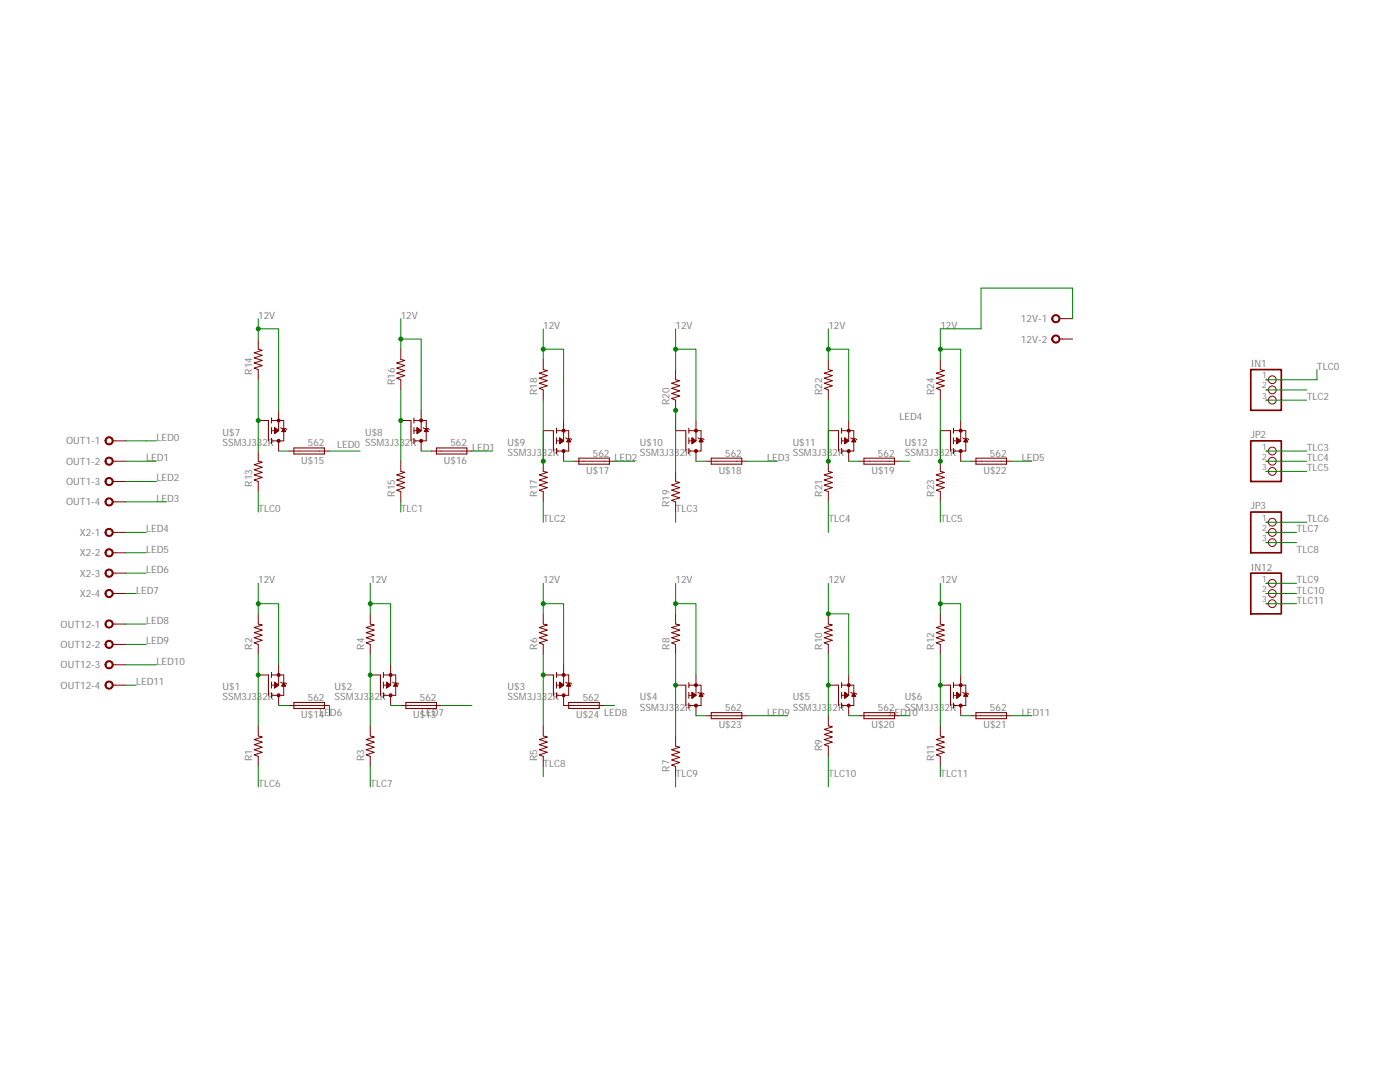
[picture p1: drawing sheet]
<svg xmlns="http://www.w3.org/2000/svg" width="279mm" height="216mm" viewBox="0 0 279 216" stroke-linecap="round" stroke-linejoin="round" font-family="sans-serif">
<path d="M53.6 134.7v4M54.2 136.1v1.2M54.2 138.2v1.1M54.2 134.2v1" fill="none" stroke="#800000" stroke-width=".21"/>
<path d="M54.2 134.7h2.4v4h-2.4M55.6 134.7v2h-1.4M56 136.1l.2 .2h.8l.2 .2" fill="none" stroke="#800000" stroke-width=".2"/>
<circle cx="55.6" cy="134.7" r=".3" fill="#800000"/>
<circle cx="55.6" cy="134.7" r=".3" fill="none" stroke="#800000" stroke-width=".2"/>
<circle cx="55.6" cy="138.7" r=".3" fill="#800000"/>
<g fill="none" stroke="#800000" stroke-width=".2">
<path d="M51.5 134.7h2.1M51.5 122.5v2l.8 .2-1.6 .5 1.6 .5-1.6 .5 1.6 .5-1.6 .6 1.6 .5-1.6 .5 .8 .3v2M54.8 136.1l.8 .6-.8 .6zM54.8 136.9h.6M54.8 136.8h.7M54.8 136.7h.8M54.8 136.6h.7M54.8 136.5h.6M54.8 136.4h.4M54.8 136.4h.3M54.8 137.2h.1M54.8 137.2h.2"/>
<path d="M54.8 137.1h.3M54.8 137h.4M54.8 136.3h.2M54.8 136.2h.1M55.6 132.7v2M55.6 138.7v2.1M56.2 136.9h.8M56.3 136.8h.7M56.3 136.7h.6M56.4 136.6h.4M56.5 136.5h.3M56.5 136.4h.2"/>
<path d="M56.6 136.4h.1M56.6 136.3l.4 .6h-.8zM76.5 134.7h2.5v4h-2.5M78 134.7v2h-1.5M78.4 136.1l.1 .2h.9l.2 .2M51.5 144.8v2.1l.8 .2-1.6 .5 1.6 .5-1.6 .5 1.6 .5-1.6 .5 1.6 .5-1.6 .5 .8 .3v2.1"/>
<circle cx="55.6" cy="138.7" r=".3"/>
</g>
<path d="M75.9 134.7v4M76.5 136.1v1.2M76.5 138.2v1.1M76.5 134.2v1" fill="none" stroke="#800000" stroke-width=".21"/>
<circle cx="78" cy="134.7" r=".3" fill="#800000"/>
<circle cx="78" cy="134.7" r=".3" fill="none" stroke="#800000" stroke-width=".2"/>
<circle cx="78" cy="138.7" r=".3" fill="#800000"/>
<g fill="none" stroke="#800000" stroke-width=".2">
<path d="M73.9 134.7h2M73.9 122.5v2l.8 .2-1.6 .5 1.6 .5-1.6 .5 1.6 .5-1.6 .6 1.6 .5-1.6 .5 .8 .3v2M77.1 136.1l.9 .6-.9 .6zM77.1 136.9h.6M77.1 136.8h.7M77.1 136.7h.8M77.1 136.6h.7M77.1 136.5h.6M77.1 136.4h.5M77.1 136.4h.4M77.1 137.2h.1M77.1 137.2h.2"/>
<path d="M77.1 137.1h.4M77.1 137h.5M77.1 136.3h.3M77.1 136.2h.1M78 132.7v2M78 138.7v2.1M78.6 136.9h.8M78.6 136.8h.7M78.7 136.7h.5M78.8 136.6h.4M78.8 136.5h.3M78.9 136.4h.2"/>
<path d="M78.9 136.4h.1M79 136.3l.4 .6h-.9zM111.1 134.7h2.4v4h-2.4M112.5 134.7v2h-1.4M112.9 136.1l.2 .2h.8l.2 .2M73.9 144.8v2.1l.8 .2-1.6 .5 1.6 .5-1.6 .5 1.6 .5-1.6 .5 1.6 .5-1.6 .5 .8 .3v2.1"/>
<circle cx="78" cy="138.7" r=".3"/>
</g>
<path d="M110.4 134.7v4M111.1 136.1v1.2M111.1 138.2v1.1M111.1 134.2v1" fill="none" stroke="#800000" stroke-width=".21"/>
<circle cx="112.5" cy="134.7" r=".3" fill="#800000"/>
<circle cx="112.5" cy="134.7" r=".3" fill="none" stroke="#800000" stroke-width=".2"/>
<circle cx="112.5" cy="138.7" r=".3" fill="#800000"/>
<g fill="none" stroke="#800000" stroke-width=".2">
<path d="M108.4 122.5v2l.8 .2-1.6 .5 1.6 .5-1.6 .5 1.6 .5-1.6 .6 1.6 .5-1.6 .5 .8 .3v2M108.4 134.7h2M111.7 136.1l.8 .6-.8 .6zM111.7 136.9h.5M111.7 136.8h.7M111.7 136.7h.8M111.7 136.6h.7M111.7 136.5h.5M111.7 136.4h.4M111.7 136.4h.3M111.7 137.2h.1M111.7 137.2h.2"/>
<path d="M111.7 137.1h.3M111.7 137h.4M111.7 136.3h.2M111.7 136.2h.1M112.5 132.7v2M112.5 138.7v2.1M113.1 136.9h.8M113.2 136.8h.6M113.2 136.7h.6M113.3 136.6h.4M113.3 136.5h.4M113.4 136.4h.2"/>
<path d="M113.5 136.4h.1M113.5 136.3l.4 .6h-.8zM137.5 136.7h2.4v4.1h-2.4M138.9 136.7v2h-1.4M139.3 138.1l.2 .2h.8l.2 .2M108.4 144.8v2.1l.8 .2-1.6 .5 1.6 .5-1.6 .5 1.6 .5-1.6 .5 1.6 .5-1.6 .5 .8 .3v2.1"/>
<circle cx="112.5" cy="138.7" r=".3"/>
</g>
<path d="M136.9 136.7v4.1M137.5 138.1v1.2M137.5 136.2v1M137.5 140.3v1" fill="none" stroke="#800000" stroke-width=".21"/>
<circle cx="138.9" cy="136.7" r=".3" fill="#800000"/>
<circle cx="138.9" cy="136.7" r=".3" fill="none" stroke="#800000" stroke-width=".2"/>
<circle cx="138.9" cy="140.8" r=".3" fill="#800000"/>
<g fill="none" stroke="#800000" stroke-width=".2">
<path d="M134.8 122.5v2l.9 .2-1.7 .5 1.7 .5-1.7 .5 1.7 .5-1.7 .6 1.7 .5-1.7 .5 .8 .3v2M134.8 136.7h2.1M138.1 138.1l.8 .6-.8 .6zM138.1 138.9h.6M138.1 138.8h.7M138.1 138.7h.7M138.1 138.6h.6M138.1 138.5h.5M138.1 138.4h.4M138.1 138.3h.3M138.1 139.3h.1M138.1 139.2h.1"/>
<path d="M138.1 139.1h.2M138.1 139.1h.4M138.1 139h.5M138.1 138.2h.1M138.9 134.7v2M139.6 138.9h.7M139.6 138.8h.6M139.7 138.7h.5M139.7 138.6h.4M139.8 138.5h.2M139.8 138.4h.2M139.9 138.3h.1"/>
<path d="M139.9 138.3l.4 .6h-.8zM168 136.7h2.4v4.1h-2.4M169.4 136.7v2h-1.4M169.8 138.1l.2 .2h.8l.2 .2M134.8 146.9v2l.9 .2-1.7 .5 1.7 .5-1.7 .5 1.7 .5-1.7 .5 1.7 .5-1.7 .6 .8 .3v2M138.9 140.8v2"/>
<circle cx="138.9" cy="140.8" r=".3"/>
</g>
<path d="M167.3 136.7v4.1M168 138.1v1.2M168 136.2v1M168 140.3v1" fill="none" stroke="#800000" stroke-width=".21"/>
<circle cx="169.4" cy="136.7" r=".3" fill="#800000"/>
<circle cx="169.4" cy="136.7" r=".3" fill="none" stroke="#800000" stroke-width=".2"/>
<circle cx="169.4" cy="140.8" r=".3" fill="#800000"/>
<g fill="none" stroke="#800000" stroke-width=".2">
<path d="M165.3 122.5v2l.8 .2-1.6 .5 1.6 .5-1.6 .5 1.6 .5-1.6 .6 1.6 .5-1.6 .5 .8 .3v2M165.3 136.7h2M168.6 138.1l.8 .6-.8 .6zM168.6 138.9h.6M168.6 138.8h.7M168.6 138.7h.7M168.6 138.6h.6M168.6 138.5h.5M168.6 138.4h.4M168.6 138.3h.2M168.6 139.3h.1M168.6 139.2h.1"/>
<path d="M168.6 139.1h.2M168.6 139.1h.4M168.6 139h.5M168.6 138.2h.1M169.4 134.7v2M170 138.9h.8M170.1 138.8h.6M170.1 138.7h.5M170.2 138.6h.4M170.3 138.5h.2M170.3 138.4h.2M170.4 138.3h.1"/>
<path d="M170.4 138.3l.4 .6h-.8zM190.3 136.7h2.4v4.1h-2.4M191.7 136.7v2h-1.4M192.1 138.1l.2 .2h.8l.2 .2M165.3 142.8v2l.8 .2-1.6 .5 1.6 .6-1.6 .5 1.6 .5-1.6 .5 1.6 .5-1.6 .5 .8 .3v2M169.4 140.8v2"/>
<circle cx="169.4" cy="140.8" r=".3"/>
</g>
<path d="M189.7 136.7v4.1M190.3 138.1v1.2M190.3 136.2v1M190.3 140.3v1" fill="none" stroke="#800000" stroke-width=".21"/>
<circle cx="191.7" cy="136.7" r=".3" fill="#800000"/>
<circle cx="191.7" cy="136.7" r=".3" fill="none" stroke="#800000" stroke-width=".2"/>
<circle cx="191.7" cy="140.8" r=".3" fill="#800000"/>
<g fill="none" stroke="#800000" stroke-width=".2">
<path d="M54.2 83.9h2.4v4.1h-2.4M55.6 83.9v2h-1.4M56 85.3l.2 .2h.8l.2 .2M187.7 136.7h2M187.7 122.5v2l.8 .2-1.7 .5 1.7 .5-1.7 .5 1.7 .5-1.7 .6 1.7 .5-1.7 .5 .9 .3v2M190.9 138.9h.6M190.9 138.8h.8M190.9 138.7h.8M190.9 138.6h.6M190.9 138.5h.5M190.9 138.4h.4M190.9 138.3h.3"/>
<path d="M190.9 139.3h.1M190.9 139.2h.2M190.9 139.1h.3M190.9 139.1h.4M190.9 139h.5M190.9 138.2h.2M190.9 138.2h.1M190.9 138.1l.8 .6-.8 .6zM191.7 134.7v2M192.4 138.9h.7M192.4 138.8h.6M192.5 138.7h.5"/>
<path d="M192.6 138.6h.3M192.6 138.5h.2M192.7 138.4h.1M192.7 138.3h.1M192.7 138.3l.4 .6h-.8zM187.7 144.8v2.1l.8 .2-1.7 .5 1.7 .5-1.7 .5 1.7 .5-1.7 .5 1.7 .5-1.7 .5 .9 .3v2.1M191.7 140.8v2"/>
<circle cx="191.7" cy="140.8" r=".3"/>
</g>
<path d="M53.6 83.9v4.1M54.2 85.3v1.2M54.2 87.5v1M54.2 83.4v1" fill="none" stroke="#800000" stroke-width=".21"/>
<circle cx="55.6" cy="83.9" r=".3" fill="#800000"/>
<circle cx="55.6" cy="83.9" r=".3" fill="none" stroke="#800000" stroke-width=".2"/>
<circle cx="55.6" cy="88" r=".3" fill="#800000"/>
<g fill="none" stroke="#800000" stroke-width=".2">
<path d="M51.5 67.6v2.1l.8 .2-1.6 .5 1.6 .5-1.6 .5 1.6 .5-1.6 .5 1.6 .5-1.6 .5 .8 .3v2.1M51.5 83.9h2.1M51.5 90v2l.8 .2-1.6 .5 1.6 .5-1.6 .5 1.6 .6-1.6 .5 1.6 .5-1.6 .5 .8 .3v2M54.8 85.3l.8 .6-.8 .6zM54.8 86.1h.6M54.8 86h.7M54.8 85.9h.7M54.8 85.8h.6M54.8 85.7h.5M54.8 85.6h.4M54.8 86.5h.1M54.8 86.4h.1"/>
<path d="M54.8 86.3h.3M54.8 86.2h.4M54.8 86.1h.5M54.8 85.5h.3M54.8 85.4h.1M54.8 85.3h.1M55.6 81.9v2M55.6 88v2M56.3 86.1h.7M56.3 86h.6M56.4 85.9h.5M56.4 85.8h.4"/>
<path d="M56.5 85.7h.2M56.6 85.6h.1M56.6 85.5l.4 .6h-.8zM82.6 83.9h2.5v4.1h-2.5M84.1 83.9v2h-1.5M84.5 85.3l.1 .2h.9l.2 .2"/>
<circle cx="55.6" cy="88" r=".3"/>
</g>
<path d="M82 83.9v4.1M82.6 85.3v1.2M82.6 87.5v1M82.6 83.4v1" fill="none" stroke="#800000" stroke-width=".21"/>
<circle cx="84.1" cy="83.9" r=".3" fill="#800000"/>
<circle cx="84.1" cy="83.9" r=".3" fill="none" stroke="#800000" stroke-width=".2"/>
<circle cx="84.1" cy="88" r=".3" fill="#800000"/>
<g fill="none" stroke="#800000" stroke-width=".2">
<path d="M80 69.7v2l.8 .2-1.6 .5 1.6 .5-1.6 .5 1.6 .6-1.6 .5 1.6 .5-1.6 .5 .8 .3v2M80 83.9h2M80 92v2.1l.8 .2-1.6 .5 1.6 .5-1.6 .5 1.6 .5-1.6 .5 1.6 .5-1.6 .5 .8 .3v2M83.2 85.3l.9 .6-.9 .6zM83.2 86.1h.7M83.2 86h.8M83.2 85.9h.8M83.2 85.8h.7M83.2 85.7h.5M83.2 85.6h.4M83.2 86.5h.1M83.2 86.4h.2"/>
<path d="M83.2 86.3h.3M83.2 86.2h.4M83.2 86.1h.6M83.2 85.5h.3M83.2 85.4h.2M83.2 85.3h.1M84.1 81.9v2M84.1 88v2M84.7 86.1h.7M84.8 86h.6M84.8 85.9h.5M84.9 85.8h.3"/>
<path d="M84.9 85.7h.3M85 85.6h.1M85.1 85.5l.4 .6h-.9zM111.1 85.9h2.4v4.1h-2.4M112.5 85.9v2.1h-1.4M112.9 87.4l.2 .1h.8l.2 .3"/>
<circle cx="84.1" cy="88" r=".3"/>
</g>
<path d="M110.4 85.9v4.1M111.1 87.4v1.2M111.1 89.5v1M111.1 85.4v1" fill="none" stroke="#800000" stroke-width=".21"/>
<circle cx="112.5" cy="85.9" r=".3" fill="#800000"/>
<circle cx="112.5" cy="85.9" r=".3" fill="none" stroke="#800000" stroke-width=".2"/>
<circle cx="112.5" cy="90" r=".3" fill="#800000"/>
<g fill="none" stroke="#800000" stroke-width=".2">
<path d="M108.4 71.7v2l.8 .3-1.6 .5 1.6 .5-1.6 .5 1.6 .5-1.6 .5 1.6 .5-1.6 .5 .8 .3v2M108.4 92v2.1l.8 .2-1.6 .5 1.6 .5-1.6 .5 1.6 .5-1.6 .5 1.6 .5-1.6 .5 .8 .3v2M108.4 85.9h2M111.7 87.4l.8 .6-.8 .6zM111.7 88.1h.5M111.7 88.1h.7M111.7 87.9h.8M111.7 87.9h.7M111.7 87.8h.5M111.7 87.7h.4M111.7 87.6h.3M111.7 88.5h.1"/>
<path d="M111.7 88.4h.2M111.7 88.3h.3M111.7 88.2h.4M111.7 87.5h.2M111.7 87.4h.1M112.5 83.9v2M112.5 90v2M113.1 88.1h.8M113.2 88.1h.6M113.2 87.9h.6M113.3 87.9h.4M113.3 87.8h.3"/>
<path d="M113.4 87.7h.2M113.5 87.6h.1M113.5 87.5l.4 .7h-.8zM137.5 85.9h2.4v4.1h-2.4M138.9 85.9v2.1h-1.4M139.3 87.4l.2 .1h.8l.2 .3"/>
<circle cx="112.5" cy="90" r=".3"/>
</g>
<path d="M136.9 85.9v4.1M137.5 87.4v1.2M137.5 89.5v1M137.5 85.4v1" fill="none" stroke="#800000" stroke-width=".21"/>
<circle cx="138.9" cy="85.9" r=".3" fill="#800000"/>
<circle cx="138.9" cy="85.9" r=".3" fill="none" stroke="#800000" stroke-width=".2"/>
<circle cx="138.9" cy="90" r=".3" fill="#800000"/>
<g fill="none" stroke="#800000" stroke-width=".2">
<path d="M134.8 73.7v2.1l.9 .2-1.7 .5 1.7 .5-1.7 .5 1.7 .5-1.7 .5 1.7 .5-1.7 .5 .8 .3v2.1M134.8 94.1v2l.9 .2-1.7 .5 1.7 .5-1.7 .5 1.7 .5-1.7 .5 1.7 .5-1.7 .5 .8 .3v2.1M134.8 85.9h2.1M138.1 87.4l.8 .6-.8 .6zM138.1 88.1h.6M138.1 88.1h.7M138.1 87.9h.8M138.1 87.9h.7M138.1 87.8h.5M138.1 87.7h.4M138.1 87.6h.3M138.1 88.5h.1"/>
<path d="M138.1 88.4h.2M138.1 88.3h.3M138.1 88.2h.5M138.1 87.5h.2M138.1 87.4h.1M138.9 83.9v2M138.9 90v2M139.5 88.1h.8M139.6 88.1h.7M139.7 87.9h.5M139.7 87.9h.4M139.8 87.8h.3"/>
<path d="M139.8 87.7h.2M139.9 87.6h.1M139.9 87.5l.4 .7h-.8zM168 85.9h2.4v4.1h-2.4M169.4 85.9v2.1h-1.4M169.8 87.4l.2 .1h.8l.2 .3"/>
<circle cx="138.9" cy="90" r=".3"/>
</g>
<path d="M167.3 85.9v4.1M168 87.4v1.2M168 89.5v1M168 85.4v1" fill="none" stroke="#800000" stroke-width=".21"/>
<circle cx="169.4" cy="85.9" r=".3" fill="#800000"/>
<circle cx="169.4" cy="85.9" r=".3" fill="none" stroke="#800000" stroke-width=".2"/>
<circle cx="169.4" cy="90" r=".3" fill="#800000"/>
<g fill="none" stroke="#800000" stroke-width=".2">
<path d="M165.3 71.7v2l.8 .3-1.6 .5 1.6 .5-1.6 .5 1.6 .5-1.6 .5 1.6 .5-1.6 .5 .8 .3v2M165.3 92v2.1l.8 .2-1.6 .5 1.6 .5-1.6 .5 1.6 .5-1.6 .5 1.6 .5-1.6 .5 .8 .3v2M165.3 85.9h2M168.6 87.4l.8 .6-.8 .6zM168.6 88.1h.5M168.6 88.1h.7M168.6 87.9h.8M168.6 87.9h.6M168.6 87.8h.5M168.6 87.7h.4M168.6 87.6h.3M168.6 88.5h.1"/>
<path d="M168.6 88.4h.2M168.6 88.3h.3M168.6 88.2h.4M168.6 87.5h.2M168.6 87.4h.1M169.4 83.9v2M169.4 90v2M170 88.1h.8M170.1 88.1h.6M170.1 87.9h.5M170.2 87.9h.4M170.2 87.8h.3"/>
<path d="M170.3 87.7h.2M170.4 87.6h.1M170.4 87.5l.4 .7h-.8zM190.3 85.9h2.4v4.1h-2.4M191.7 85.9v2.1h-1.4M192.1 87.4l.2 .1h.8l.2 .3"/>
<circle cx="169.4" cy="90" r=".3"/>
</g>
<path d="M189.7 85.9v4.1M190.3 87.4v1.2M190.3 89.5v1M190.3 85.4v1" fill="none" stroke="#800000" stroke-width=".21"/>
<circle cx="191.7" cy="85.9" r=".3" fill="#800000"/>
<circle cx="191.7" cy="85.9" r=".3" fill="none" stroke="#800000" stroke-width=".2"/>
<circle cx="191.7" cy="90" r=".3" fill="#800000"/>
<g fill="none" stroke="#800000" stroke-width=".2">
<path d="M187.7 71.7v2l.8 .3-1.7 .5 1.7 .5-1.7 .5 1.7 .5-1.7 .5 1.7 .5-1.7 .5 .9 .3v2M22.5 88h.6M57.6 90h8.2M86.1 90h8.1M114.5 92h8.1M140.9 92h8.2M171.4 92h8.1M187.7 85.9h2M187.7 92v2.1l.8 .2-1.7 .5 1.7 .5-1.7 .5 1.7 .5-1.7 .5 1.7 .5-1.7 .5 .9 .3v2M190.9 88.1h.6M190.9 88.1h.7M190.9 87.9h.8"/>
<path d="M190.9 87.9h.7M190.9 87.8h.6M190.9 87.7h.4M190.9 87.6h.3M190.9 88.5h.1M190.9 88.4h.2M190.9 88.3h.3M190.9 88.2h.5M190.9 87.5h.2M190.9 87.4h.1M190.9 87.4l.8 .6-.8 .6zM191.7 83.9v2"/>
<path d="M191.7 90v2M192.3 88.1h.8M192.4 88.1h.7M192.5 87.9h.5M192.5 87.9h.4M192.6 87.8h.3M192.7 87.7h.1M192.7 87.6h.1M192.7 87.5l.4 .7h-.8zM193.8 92h8.1M57.6 140.8h8.2M80 140.8h8.1"/>
<path d="M171.4 142.8h8.1M193.8 142.8h8.1"/>
<circle cx="191.7" cy="90" r=".3"/>
</g>
<path d="M58.7 89.4h6v1.2h-6zM87.1 89.4h6.1v1.2h-6.1zM115.5 91.4h6.1v1.2h-6.1zM141.9 91.4h6.1v1.2h-6.1zM172.4 91.4h6.1v1.2h-6.1zM194.8 91.4h6.1v1.2h-6.1zM58.7 140.2h6v1.2h-6zM81 140.2h6.1v1.2h-6.1zM172.4 142.2h6.1v1.2h-6.1zM194.8 142.2h6.1v1.2h-6.1z" fill="none" stroke="#800000" stroke-width=".21"/>
<path d="M21.1 87.5a.82 .82 0 0 1 1.3 0 .82 .82 0 0 1-.4 1.2 .82 .82 0 0 1-1-.7h.2a.61 .61 0 0 1 .6-.6 .61 .61 0 0 1 .6 .7l-.2 .3-.6 .2-.3-.3-.1-.3h-.2z" fill-rule="evenodd" fill="#800000"/>
<path d="M21.1 87.5a.82 .82 0 0 1 1.3 0 .82 .82 0 0 1-.4 1.2 .82 .82 0 0 1-1-.7h.2a.61 .61 0 0 1 .6-.6 .61 .61 0 0 1 .6 .7l-.2 .3-.6 .2-.3-.3-.1-.3h-.2zM22.5 92h.6M23.1 88h2" fill="none" stroke="#800000" stroke-width=".2"/>
<path d="M21.1 91.5a.82 .82 0 0 1 1.3 .1 .82 .82 0 0 1-.4 1.2 .82 .82 0 0 1-1-.8h.2a.62 .62 0 0 1 .9-.5 .62 .62 0 0 1 .1 1 .62 .62 0 0 1-1-.3v-.2h-.2z" fill-rule="evenodd" fill="#800000"/>
<path d="M21.1 91.5a.82 .82 0 0 1 1.3 .1 .82 .82 0 0 1-.4 1.2 .82 .82 0 0 1-1-.8h.2a.62 .62 0 0 1 .9-.5 .62 .62 0 0 1 .1 1 .62 .62 0 0 1-1-.3v-.2h-.2zM22.5 96.1h.6M23.1 92h2" fill="none" stroke="#800000" stroke-width=".2"/>
<path d="M21.1 95.6a.82 .82 0 0 1 1.4 0 .82 .82 0 0 1-.5 1.3 .82 .82 0 0 1-1-.8h.2a.61 .61 0 0 1 .9-.5 .61 .61 0 0 1 .1 1 .61 .61 0 0 1-1-.3v-.2h-.2z" fill-rule="evenodd" fill="#800000"/>
<path d="M21.1 95.6a.82 .82 0 0 1 1.4 0 .82 .82 0 0 1-.5 1.3 .82 .82 0 0 1-1-.8h.2a.61 .61 0 0 1 .9-.5 .61 .61 0 0 1 .1 1 .61 .61 0 0 1-1-.3v-.2h-.2zM23.1 96.1h2M22.5 100.1h.6" fill="none" stroke="#800000" stroke-width=".2"/>
<path d="M21.1 99.7a.82 .82 0 0 1 1.4 0 .82 .82 0 0 1-.5 1.2 .82 .82 0 0 1-1-.8h.2a.61 .61 0 0 1 .9-.5 .61 .61 0 0 1 .1 1.1 .61 .61 0 0 1-1-.3v-.3h-.2z" fill-rule="evenodd" fill="#800000"/>
<path d="M21.1 99.7a.82 .82 0 0 1 1.4 0 .82 .82 0 0 1-.5 1.2 .82 .82 0 0 1-1-.8h.2a.61 .61 0 0 1 .9-.5 .61 .61 0 0 1 .1 1.1 .61 .61 0 0 1-1-.3v-.3h-.2zM22.5 106.2h.6M23.1 100.1h2" fill="none" stroke="#800000" stroke-width=".2"/>
<path d="M21.1 105.7a.82 .82 0 0 1 1.3 .1 .82 .82 0 0 1-.4 1.2 .82 .82 0 0 1-1-.8h.2a.61 .61 0 0 1 .9-.5 .61 .61 0 0 1 .1 1.1 .61 .61 0 0 1-1-.4v-.2h-.2z" fill-rule="evenodd" fill="#800000"/>
<path d="M21.1 105.7a.82 .82 0 0 1 1.3 .1 .82 .82 0 0 1-.4 1.2 .82 .82 0 0 1-1-.8h.2a.61 .61 0 0 1 .9-.5 .61 .61 0 0 1 .1 1.1 .61 .61 0 0 1-1-.4v-.2h-.2zM22.5 110.3h.6M23.1 106.2h2" fill="none" stroke="#800000" stroke-width=".2"/>
<path d="M21.1 109.8a.82 .82 0 0 1 1.3 0 .82 .82 0 0 1-.4 1.3 .82 .82 0 0 1-1-.8h.2a.61 .61 0 0 1 .9-.5 .61 .61 0 0 1 .1 1 .61 .61 0 0 1-1-.3v-.2h-.2z" fill-rule="evenodd" fill="#800000"/>
<path d="M21.1 109.8a.82 .82 0 0 1 1.3 0 .82 .82 0 0 1-.4 1.3 .82 .82 0 0 1-1-.8h.2a.61 .61 0 0 1 .9-.5 .61 .61 0 0 1 .1 1 .61 .61 0 0 1-1-.3v-.2h-.2zM22.5 114.4h.6M23.1 110.3h2" fill="none" stroke="#800000" stroke-width=".2"/>
<path d="M21.1 113.9a.82 .82 0 0 1 1.3 0 .82 .82 0 0 1-.4 1.2 .82 .82 0 0 1-1-.7h.2a.61 .61 0 0 1 .6-.7 .61 .61 0 0 1 .6 .8l-.2 .3a.62 .62 0 0 1-.7 .1 .62 .62 0 0 1-.3-.5h-.2z" fill-rule="evenodd" fill="#800000"/>
<path d="M21.1 113.9a.82 .82 0 0 1 1.3 0 .82 .82 0 0 1-.4 1.2 .82 .82 0 0 1-1-.7h.2a.61 .61 0 0 1 .6-.7 .61 .61 0 0 1 .6 .8l-.2 .3a.62 .62 0 0 1-.7 .1 .62 .62 0 0 1-.3-.5h-.2zM22.5 118.4h.6M23.1 114.4h2" fill="none" stroke="#800000" stroke-width=".2"/>
<path d="M21.1 117.9a.82 .82 0 0 1 1.3 0 .82 .82 0 0 1-.4 1.3 .82 .82 0 0 1-1-.8h.2a.61 .61 0 0 1 .6-.6 .61 .61 0 0 1 .6 .7l-.2 .4-.6 .1-.3-.2-.1-.4h-.2z" fill-rule="evenodd" fill="#800000"/>
<path d="M21.1 117.9a.82 .82 0 0 1 1.3 0 .82 .82 0 0 1-.4 1.3 .82 .82 0 0 1-1-.8h.2a.61 .61 0 0 1 .6-.6 .61 .61 0 0 1 .6 .7l-.2 .4-.6 .1-.3-.2-.1-.4h-.2zM23.1 118.4h2M22.5 124.5h.6" fill="none" stroke="#800000" stroke-width=".2"/>
<path d="M21.1 124a.82 .82 0 0 1 1.3 0 .82 .82 0 0 1-.4 1.3 .82 .82 0 0 1-1-.8h.2a.61 .61 0 0 1 .6-.6 .61 .61 0 0 1 .6 .7l-.2 .4-.6 .1-.3-.2-.1-.4h-.2z" fill-rule="evenodd" fill="#800000"/>
<path d="M21.1 124a.82 .82 0 0 1 1.3 0 .82 .82 0 0 1-.4 1.3 .82 .82 0 0 1-1-.8h.2a.61 .61 0 0 1 .6-.6 .61 .61 0 0 1 .6 .7l-.2 .4-.6 .1-.3-.2-.1-.4h-.2zM22.5 128.6h.6M23.1 124.5h2" fill="none" stroke="#800000" stroke-width=".2"/>
<path d="M21.1 128.1a.82 .82 0 0 1 1.3 0 .82 .82 0 0 1-.4 1.3 .82 .82 0 0 1-1-.8h.2a.61 .61 0 0 1 .6-.6 .61 .61 0 0 1 .6 .7 .61 .61 0 0 1-.8 .5l-.3-.2-.1-.4h-.2z" fill-rule="evenodd" fill="#800000"/>
<path d="M21.1 128.1a.82 .82 0 0 1 1.3 0 .82 .82 0 0 1-.4 1.3 .82 .82 0 0 1-1-.8h.2a.61 .61 0 0 1 .6-.6 .61 .61 0 0 1 .6 .7 .61 .61 0 0 1-.8 .5l-.3-.2-.1-.4h-.2zM22.5 132.7h.6M23.1 128.6h2" fill="none" stroke="#800000" stroke-width=".2"/>
<path d="M21.1 132.1a.82 .82 0 0 1 1.3 .1 .82 .82 0 0 1-.4 1.2 .82 .82 0 0 1-1-.7h.2a.61 .61 0 0 1 .6-.7 .61 .61 0 0 1 .6 .8 .61 .61 0 0 1-.8 .4l-.3-.2-.1-.3h-.2z" fill-rule="evenodd" fill="#800000"/>
<path d="M21.1 132.1a.82 .82 0 0 1 1.3 .1 .82 .82 0 0 1-.4 1.2 .82 .82 0 0 1-1-.7h.2a.61 .61 0 0 1 .6-.7 .61 .61 0 0 1 .6 .8 .61 .61 0 0 1-.8 .4l-.3-.2-.1-.3h-.2zM22.5 136.7h.6M23.1 132.7h2" fill="none" stroke="#800000" stroke-width=".2"/>
<path d="M21.1 136.2a.82 .82 0 0 1 1.3 0 .82 .82 0 0 1-.4 1.3 .82 .82 0 0 1-1-.8h.2a.61 .61 0 0 1 .6-.6 .61 .61 0 0 1 .6 .7l-.2 .3-.6 .2-.3-.2-.1-.4h-.2z" fill-rule="evenodd" fill="#800000"/>
<g fill="none" stroke="#800000" stroke-width=".2">
<path d="M211.4 63.6h.6M252.7 75.8h.4M252.7 77.8h.4M252.7 79.8h.4M252.7 90h.4M252.7 92h.4M252.7 94.1h.4M252.7 104.2h.4M252.7 106.2h.4M252.7 108.3h.4M252.7 116.4h.4M252.7 118.4h.4"/>
<path d="M21.1 136.2a.82 .82 0 0 1 1.3 0 .82 .82 0 0 1-.4 1.3 .82 .82 0 0 1-1-.8h.2a.61 .61 0 0 1 .6-.6 .61 .61 0 0 1 .6 .7l-.2 .3-.6 .2-.3-.2-.1-.4h-.2zM23.1 136.7h2M252.7 120.5h.4M112.5 140.8h8.1M140.9 142.8h8.2"/>
<circle cx="253.9" cy="77.8" r=".78"/>
<circle cx="253.9" cy="79.8" r=".78"/>
<circle cx="253.9" cy="75.8" r=".78"/>
<circle cx="253.9" cy="94.1" r=".78"/>
<circle cx="253.9" cy="92" r=".78"/>
<circle cx="253.9" cy="90" r=".78"/>
<circle cx="253.9" cy="108.3" r=".78"/>
<circle cx="253.9" cy="116.4" r=".78"/>
<circle cx="253.9" cy="106.2" r=".78"/>
<circle cx="253.9" cy="118.4" r=".78"/>
<circle cx="253.9" cy="104.2" r=".78"/>
<circle cx="253.9" cy="120.5" r=".78"/>
</g>
<path d="M249.6 73.7h6.1v8.2h-6.1zM249.6 88h6.1v8.1h-6.1zM249.6 102.2h6.1v8.1h-6.1zM249.6 114.4h6.1v8.1h-6.1z" fill="none" stroke="#800000" stroke-width=".34"/>
<path d="M113.5 140.2h6.1v1.2h-6.1zM141.9 142.2h6.1v1.2h-6.1z" fill="none" stroke="#800000" stroke-width=".21"/>
<path d="M210.1 63.1a.82 .82 0 0 1 1.3 .1 .82 .82 0 0 1-.5 1.2 .82 .82 0 0 1-1-.8h.2a.62 .62 0 0 1 .9-.6 .62 .62 0 0 1 .2 1 .62 .62 0 0 1-1.1-.2v-.2h-.2z" fill-rule="evenodd" fill="#800000"/>
<path d="M210.1 63.1a.82 .82 0 0 1 1.3 .1 .82 .82 0 0 1-.5 1.2 .82 .82 0 0 1-1-.8h.2a.62 .62 0 0 1 .9-.6 .62 .62 0 0 1 .2 1 .62 .62 0 0 1-1.1-.2v-.2h-.2zM211.4 67.6h.6M212 63.6h2.1" fill="none" stroke="#800000" stroke-width=".2"/>
<path d="M210.1 67.1a.82 .82 0 0 1 1.3 .1 .82 .82 0 0 1-.5 1.3 .82 .82 0 0 1-1-.9h.2a.62 .62 0 0 1 .7-.6 .62 .62 0 0 1 .5 .8l-.1 .3-.7 .1-.3-.2-.1-.4h-.2z" fill-rule="evenodd" fill="#800000"/>
<path d="M210.1 67.1a.82 .82 0 0 1 1.3 .1 .82 .82 0 0 1-.5 1.3 .82 .82 0 0 1-1-.9h.2a.62 .62 0 0 1 .7-.6 .62 .62 0 0 1 .5 .8l-.1 .3-.7 .1-.3-.2-.1-.4h-.2zM212 67.6h2.1" fill="none" stroke="#800000" stroke-width=".2"/>
<path d="M51.5 116.4v6.1M51.5 120.5h4.1v12.2" fill="none" stroke="#008000" stroke-width=".2"/>
<circle cx="51.5" cy="120.5" r=".4" fill="#008000"/>
<g fill="none" stroke="#008000" stroke-width=".2">
<path d="M73.9 116.4v6.1M73.9 120.5h4.1v12.2"/>
<circle cx="51.5" cy="120.5" r=".4"/>
</g>
<circle cx="73.9" cy="120.5" r=".4" fill="#008000"/>
<g fill="none" stroke="#008000" stroke-width=".2">
<path d="M108.4 116.4v6.1M108.4 120.5h4.1v12.2"/>
<circle cx="73.9" cy="120.5" r=".4"/>
</g>
<circle cx="108.4" cy="120.5" r=".4" fill="#008000"/>
<g fill="none" stroke="#008000" stroke-width=".2">
<path d="M134.8 116.4v6.1M134.8 120.5h4.1v14.2"/>
<circle cx="108.4" cy="120.5" r=".4"/>
</g>
<circle cx="134.8" cy="120.5" r=".4" fill="#008000"/>
<g fill="none" stroke="#008000" stroke-width=".2">
<path d="M165.3 116.4v6.1h4.1v12.2"/>
<circle cx="134.8" cy="120.5" r=".4"/>
</g>
<circle cx="165.3" cy="122.5" r=".4" fill="#008000"/>
<g fill="none" stroke="#008000" stroke-width=".2">
<path d="M187.7 116.4v6.1M187.7 120.5h4v14.2"/>
<circle cx="165.3" cy="122.5" r=".4"/>
</g>
<circle cx="187.7" cy="120.5" r=".4" fill="#008000"/>
<g fill="none" stroke="#008000" stroke-width=".2">
<path d="M51.5 63.6v4M51.5 65.6h4.1v16.3"/>
<circle cx="187.7" cy="120.5" r=".4"/>
</g>
<circle cx="51.5" cy="65.6" r=".4" fill="#008000"/>
<g fill="none" stroke="#008000" stroke-width=".2">
<path d="M80 63.6v6.1M80 67.6h4.1v14.3"/>
<circle cx="51.5" cy="65.6" r=".4"/>
</g>
<circle cx="80" cy="67.6" r=".4" fill="#008000"/>
<g fill="none" stroke="#008000" stroke-width=".2">
<path d="M108.4 69.7h4.1v14.2M108.4 65.6v6.1"/>
<circle cx="80" cy="67.6" r=".4"/>
</g>
<circle cx="108.4" cy="69.7" r=".4" fill="#008000"/>
<g fill="none" stroke="#008000" stroke-width=".2">
<path d="M134.8 69.7h4.1v14.2M134.8 65.6v8.1"/>
<circle cx="108.4" cy="69.7" r=".4"/>
</g>
<circle cx="134.8" cy="69.7" r=".4" fill="#008000"/>
<g fill="none" stroke="#008000" stroke-width=".2">
<path d="M165.3 69.7h4.1v14.2M165.3 65.6v6.1"/>
<circle cx="134.8" cy="69.7" r=".4"/>
</g>
<circle cx="165.3" cy="69.7" r=".4" fill="#008000"/>
<g fill="none" stroke="#008000" stroke-width=".2">
<path d="M187.7 65.6v6.1M187.7 69.7h4v14.2"/>
<circle cx="165.3" cy="69.7" r=".4"/>
</g>
<circle cx="187.7" cy="69.7" r=".4" fill="#008000"/>
<g fill="none" stroke="#008000" stroke-width=".2">
<path d="M80 77.8v14.2M214.1 63.6v-6.1h-18.3v8.1h-8.1M252.7 77.8h8.1M252.7 79.8h8.1M262.8 73.7v2.1h-10.1M25.1 88h6.1M25.1 92h6.1M25.1 96.1h6.1M51.5 98.1v4.1M55.6 90h2M65.8 90h6.1M94.2 90h4.1"/>
<path d="M122.6 92h4.1M149.1 92h6.1M179.5 92h2.1M201.9 92h4.1M252.7 90h8.1M252.7 92h8.1M252.7 94.1h8.1M25.1 106.2h4.1M25.1 110.3h4.1M25.1 118.4h2.1M25.1 114.4h4.1M25.1 100.1h8.2"/>
<path d="M80 100.1v2.1M108.4 100.1v4.1M134.8 102.2v2M165.3 100.1v6.1M187.7 100.1v4.1M252.7 106.2h6.1M252.7 118.4h6.1M252.7 104.2h8.1M252.7 108.3h6.1M252.7 116.4h6.1M25.1 136.7h2.1M25.1 132.7h6.1"/>
<path d="M25.1 128.6h4.1M25.1 124.5h4.1M252.7 120.5h6.1M51.5 153v4M65.8 140.8v2M73.9 153v4M88.1 140.8h6.1M108.4 153v2M120.6 140.8h2M134.8 155v2M149.1 142.8h8.1M165.3 150.9v6.1"/>
<path d="M179.5 142.8h2.1M187.7 153v2M201.9 142.8h4.1"/>
<circle cx="187.7" cy="69.7" r=".4"/>
</g>
<circle cx="80" cy="83.9" r=".4" fill="#008000"/>
<g fill="none" stroke="#008000" stroke-width=".2">
<path d="M51.5 75.8v14.2M84.1 90h2"/>
<circle cx="80" cy="83.9" r=".4"/>
</g>
<circle cx="51.5" cy="83.9" r=".4" fill="#008000"/>
<g fill="none" stroke="#008000" stroke-width=".2">
<path d="M108.4 79.8v12.2"/>
<circle cx="51.5" cy="83.9" r=".4"/>
</g>
<circle cx="108.4" cy="92" r=".4" fill="#008000"/>
<g fill="none" stroke="#008000" stroke-width=".2">
<path d="M108.4 85.9v6.1M134.8 81.9v12.2"/>
<circle cx="108.4" cy="92" r=".4"/>
</g>
<circle cx="134.8" cy="81.9" r=".4" fill="#008000"/>
<g fill="none" stroke="#008000" stroke-width=".2">
<path d="M165.3 79.8v12.2M134.8 81.9v4M138.9 92h2"/>
<circle cx="134.8" cy="81.9" r=".4"/>
</g>
<circle cx="165.3" cy="92" r=".4" fill="#008000"/>
<g fill="none" stroke="#008000" stroke-width=".2">
<path d="M187.7 79.8v12.2M165.3 85.9v6.1"/>
<circle cx="165.3" cy="92" r=".4"/>
</g>
<circle cx="187.7" cy="92" r=".4" fill="#008000"/>
<g fill="none" stroke="#008000" stroke-width=".2">
<path d="M112.5 92h2M169.4 92h2M187.7 85.9v6.1M191.7 92h2.1M165.3 130.6v12.2M169.4 142.8h2"/>
<circle cx="187.7" cy="92" r=".4"/>
</g>
<circle cx="165.3" cy="136.7" r=".4" fill="#008000"/>
<g fill="none" stroke="#008000" stroke-width=".2">
<path d="M187.7 130.6v14.2"/>
<circle cx="165.3" cy="136.7" r=".4"/>
</g>
<circle cx="187.7" cy="136.7" r=".4" fill="#008000"/>
<g fill="none" stroke="#008000" stroke-width=".2">
<path d="M51.5 130.6v14.2M191.7 142.8h2.1"/>
<circle cx="187.7" cy="136.7" r=".4"/>
</g>
<circle cx="51.5" cy="134.7" r=".4" fill="#008000"/>
<g fill="none" stroke="#008000" stroke-width=".2">
<path d="M73.9 130.6v14.2M55.6 140.8h2"/>
<circle cx="51.5" cy="134.7" r=".4"/>
</g>
<circle cx="73.9" cy="134.7" r=".4" fill="#008000"/>
<g fill="none" stroke="#008000" stroke-width=".2">
<path d="M108.4 130.6v14.2"/>
<circle cx="73.9" cy="134.7" r=".4"/>
</g>
<circle cx="108.4" cy="134.7" r=".4" fill="#008000"/>
<g fill="none" stroke="#008000" stroke-width=".2">
<path d="M134.8 130.6v16.3"/>
<circle cx="108.4" cy="134.7" r=".4"/>
</g>
<circle cx="134.8" cy="136.7" r=".4" fill="#008000"/>
<g fill="none" stroke="#008000" stroke-width=".2">
<path d="M78 140.8h2M138.9 142.8h2"/>
<circle cx="134.8" cy="136.7" r=".4"/>
</g>
<g font-size="2" fill="#808080">
<text x="51.5" y="63.6">12V</text>
<text x="80" y="63.6">12V</text>
<text x="108.4" y="65.6">12V</text>
<text x="134.8" y="65.6">12V</text>
<text x="165.3" y="65.6">12V</text>
<text x="187.7" y="65.6">12V</text>
<text x="203.8" y="64.3">12V-1</text>
<text x="203.8" y="68.3">12V-2</text>
<text x="50.3" y="74.8" transform="rotate(-90 50.3 74.8)">R14</text>
<text x="78.8" y="76.8" transform="rotate(-90 78.8 76.8)">R16</text>
<text x="249.6" y="73.2">IN1</text>
<text x="262.8" y="73.7">TLC0</text>
<text x="107.2" y="78.8" transform="rotate(-90 107.2 78.8)">R18</text>
<text x="133.6" y="80.9" transform="rotate(-90 133.6 80.9)">R20</text>
<text x="164.1" y="78.8" transform="rotate(-90 164.1 78.8)">R22</text>
<text x="179.5" y="83.9">LED4</text>
<text x="186.5" y="78.8" transform="rotate(-90 186.5 78.8)">R24</text>
<text x="260.8" y="79.8">TLC2</text>
<text x="13.2" y="88.7">OUT1-1</text>
<text x="31.2" y="88">LED0</text>
<text x="44.4" y="89">SSM3J332R</text>
<text x="44.4" y="87">U$7</text>
<text x="61.4" y="89.1">562</text>
<text x="67.3" y="89.4">LED0 SSM3J332R</text>
<text x="72.9" y="87">U$8</text>
<text x="89.9" y="89.1">562</text>
<text x="101.3" y="89">U$9</text>
<text x="127.7" y="89">U$10</text>
<text x="158.2" y="89">U$11</text>
<text x="180.6" y="89">U$12</text>
<text x="249.6" y="87.5">JP2</text>
<text x="13.2" y="92.7">OUT1-2</text>
<text x="29.2" y="92">LED1</text>
<text x="60.1" y="92.5">U$15</text>
<text x="88.6" y="92.5">U$16</text>
<text x="94.2" y="90">LED1</text>
<text x="101.3" y="91">SSM3J332R</text>
<text x="117" y="94.6">U$17</text>
<text x="118.3" y="91.1">562</text>
<text x="122.6" y="92">LED2</text>
<text x="127.7" y="91">SSM3J332R</text>
<text x="143.4" y="94.6">U$18</text>
<text x="144.7" y="91.1">562</text>
<text x="153.1" y="92">LED3</text>
<text x="158.2" y="91">SSM3J332R</text>
<text x="173.9" y="94.6">U$19</text>
<text x="175.2" y="91.1">562</text>
<text x="180.6" y="91">SSM3J332R</text>
<text x="196.3" y="94.6">U$22</text>
<text x="197.6" y="91.1">562</text>
<text x="203.9" y="92">LED5</text>
<text x="260.8" y="90">TLC3</text>
<text x="260.8" y="92">TLC4</text>
<text x="260.8" y="94.1">TLC5</text>
<text x="13.2" y="96.8">OUT1-3</text>
<text x="13.2" y="100.9">OUT1-4</text>
<text x="31.2" y="96.1">LED2</text>
<text x="31.2" y="100.1">LED3</text>
<text x="50.3" y="97.1" transform="rotate(-90 50.3 97.1)">R13</text>
<text x="78.8" y="99.1" transform="rotate(-90 78.8 99.1)">R15</text>
<text x="107.2" y="99.1" transform="rotate(-90 107.2 99.1)">R17</text>
<text x="133.6" y="101.2" transform="rotate(-90 133.6 101.2)">R19</text>
<text x="164.1" y="99.1" transform="rotate(-90 164.1 99.1)">R21</text>
<text x="186.5" y="99.1" transform="rotate(-90 186.5 99.1)">R23</text>
<text x="249.6" y="101.7">JP3</text>
<text x="15.9" y="107">X2-1</text>
<text x="29.2" y="106.2">LED4</text>
<text x="51.5" y="102.2">TLC0</text>
<text x="80" y="102.2">TLC1</text>
<text x="108.4" y="104.2">TLC2</text>
<text x="134.8" y="102.2">TLC3</text>
<text x="165.3" y="104.2">TLC4</text>
<text x="187.7" y="104.2">TLC5</text>
<text x="258.8" y="106.2">TLC7</text>
<text x="260.8" y="104.2">TLC6</text>
<text x="15.9" y="111">X2-2</text>
<text x="29.2" y="110.3">LED5</text>
<text x="249.6" y="113.9">IN12</text>
<text x="258.8" y="110.3">TLC8</text>
<text x="15.9" y="115.1">X2-3</text>
<text x="15.9" y="119.1">X2-4</text>
<text x="27.2" y="118.4">LED7</text>
<text x="29.2" y="114.4">LED6</text>
<text x="51.5" y="116.4">12V</text>
<text x="73.9" y="116.4">12V</text>
<text x="108.4" y="116.4">12V</text>
<text x="134.8" y="116.4">12V</text>
<text x="165.3" y="116.4">12V</text>
<text x="187.7" y="116.4">12V</text>
<text x="258.8" y="116.4">TLC9</text>
<text x="258.8" y="118.4">TLC10</text>
<text x="12.1" y="125.2">OUT12-1</text>
<text x="29.2" y="124.5">LED8</text>
<text x="258.8" y="120.5">TLC11</text>
<text x="12.1" y="129.3">OUT12-2</text>
<text x="29.2" y="128.6">LED9</text>
<text x="50.3" y="129.6" transform="rotate(-90 50.3 129.6)">R2</text>
<text x="72.7" y="129.6" transform="rotate(-90 72.7 129.6)">R4</text>
<text x="107.2" y="129.6" transform="rotate(-90 107.2 129.6)">R6</text>
<text x="133.6" y="129.6" transform="rotate(-90 133.6 129.6)">R8</text>
<text x="164.1" y="129.6" transform="rotate(-90 164.1 129.6)">R10</text>
<text x="186.5" y="129.6" transform="rotate(-90 186.5 129.6)">R12</text>
<text x="12.1" y="133.4">OUT12-3</text>
<text x="12.1" y="137.4">OUT12-4</text>
<text x="27.2" y="136.7">LED11</text>
<text x="31.2" y="132.7">LED10</text>
<text x="44.4" y="137.7">U$1</text>
<text x="66.8" y="137.7">U$2</text>
<text x="101.3" y="137.7">U$3</text>
<text x="44.4" y="139.8">SSM3J332R</text>
<text x="60.1" y="143.3">U$14</text>
<text x="61.4" y="139.8">562</text>
<text x="63.7" y="142.8">LED6</text>
<text x="66.8" y="139.8">SSM3J332R</text>
<text x="82.5" y="143.3">U$13</text>
<text x="83.8" y="139.8">562</text>
<text x="84.1" y="142.8">LED7</text>
<text x="101.3" y="139.8">SSM3J332R</text>
<text x="115" y="143.3">U$24 LED8</text>
<text x="116.3" y="139.8">562</text>
<text x="127.7" y="139.8">U$4</text>
<text x="127.7" y="141.8">SSM3J332R</text>
<text x="144.7" y="141.9">562</text>
<text x="153.1" y="142.8">LED9</text>
<text x="158.2" y="139.8">U$5</text>
<text x="158.2" y="141.8">SSM3J332R</text>
<text x="175.2" y="141.9">562</text>
<text x="177.5" y="142.8">LED10</text>
<text x="180.6" y="139.8">U$6</text>
<text x="180.6" y="141.8">SSM3J332R</text>
<text x="197.6" y="141.9">562</text>
<text x="203.9" y="142.8">LED11</text>
<text x="143.4" y="145.3">U$23</text>
<text x="164.1" y="149.9" transform="rotate(-90 164.1 149.9)">R9</text>
<text x="173.9" y="145.3">U$20</text>
<text x="196.3" y="145.3">U$21</text>
<text x="50.3" y="151.9" transform="rotate(-90 50.3 151.9)">R1</text>
<text x="72.7" y="151.9" transform="rotate(-90 72.7 151.9)">R3</text>
<text x="107.2" y="151.9" transform="rotate(-90 107.2 151.9)">R5</text>
<text x="108.4" y="153">TLC8</text>
<text x="133.6" y="154" transform="rotate(-90 133.6 154)">R7</text>
<text x="134.8" y="155">TLC9</text>
<text x="165.3" y="155">TLC10</text>
<text x="186.5" y="151.9" transform="rotate(-90 186.5 151.9)">R11</text>
<text x="187.7" y="155">TLC11</text>
<text x="51.5" y="157">TLC6</text>
<text x="73.9" y="157">TLC7</text>
</g>
<g font-size="1.7" fill="#808080">
<text x="251.9" y="75.5">1</text>
<text x="251.9" y="77.5">2</text>
<text x="251.9" y="79.5">3</text>
<text x="251.9" y="89.7">1</text>
<text x="251.9" y="91.7">2</text>
<text x="251.9" y="93.8">3</text>
<text x="251.9" y="103.9">1</text>
<text x="251.9" y="106">2</text>
<text x="251.9" y="108">3</text>
<text x="251.9" y="116.1">1</text>
<text x="251.9" y="118.2">2</text>
<text x="251.9" y="120.2">3</text>
</g>
</svg>
